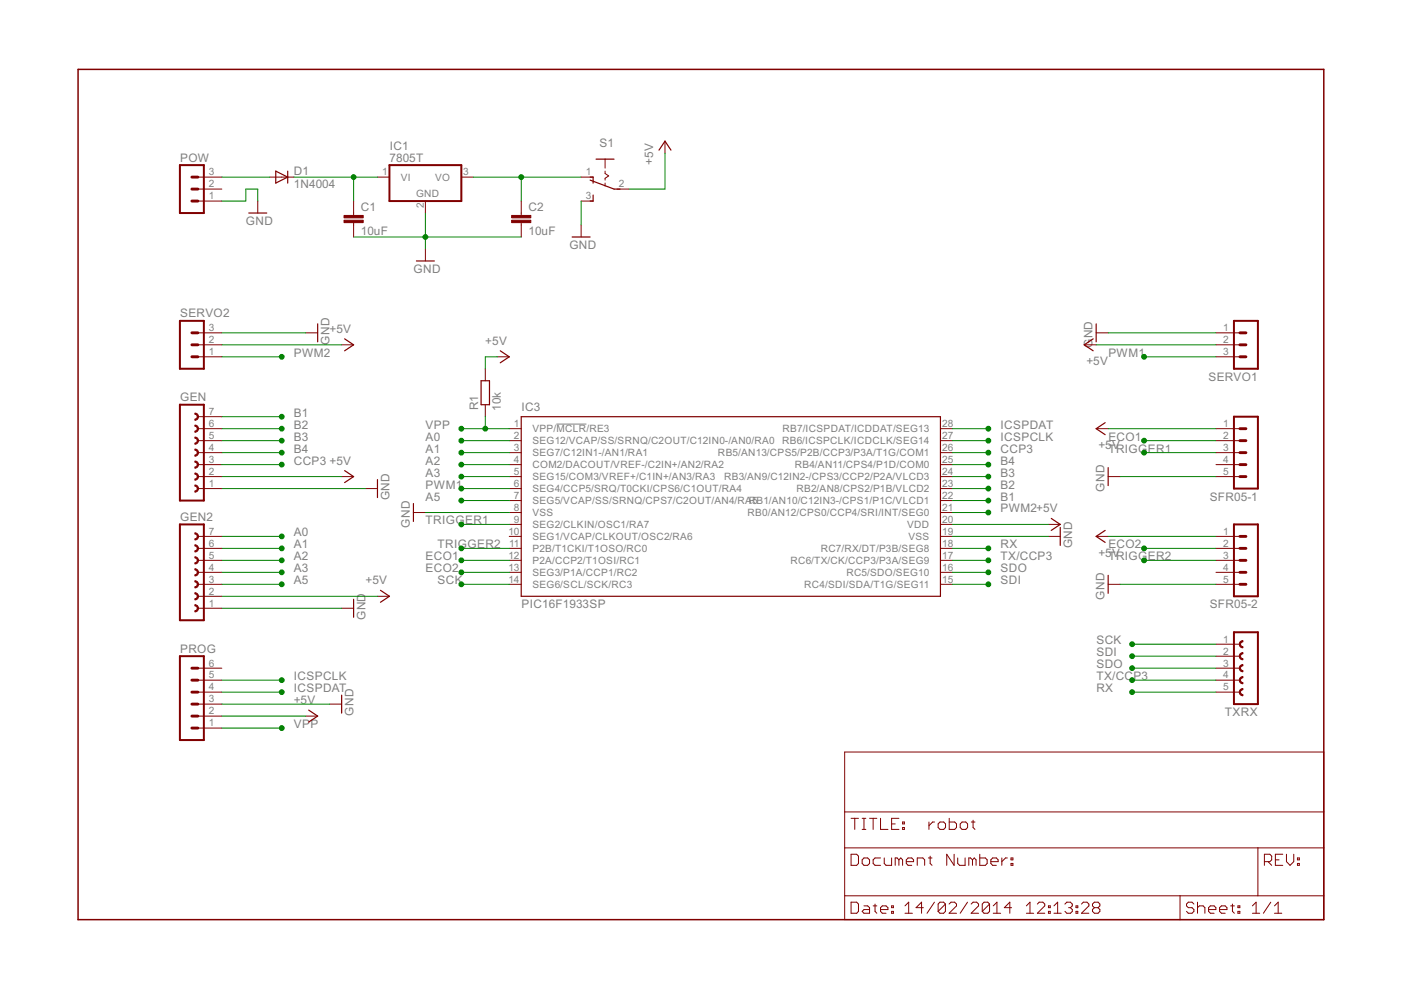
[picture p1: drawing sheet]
<svg xmlns="http://www.w3.org/2000/svg" width="297mm" height="210mm" viewBox="0 0 297 210" stroke-linecap="round" stroke-linejoin="round" font-family="sans-serif">
<path d="M118 89.9h6.3" fill="none" stroke="#808080" stroke-width=".21"/>
<g fill="none" stroke="#800000" stroke-width=".25">
<path d="M58.5 36.3l2.5 1.2-2.5 1.3zM61 36.3v2.5M125.1 38.2l5.1 1.9h1.3M125.1 37.5h.7v1.3M126.4 33.7h3.8M139.7 31.8l1.3-1.9 1.3 1.9M52.7 45.2h3.9M88.3 55.3h3.8M121.3 50.2h3.8M125.8 41.4v1.2h-.7M67.4 68.7v3.8M73.1 71.8l1.9 1.3-1.9 1.3"/>
<path d="M106.1 74.4l1.9 1.2-1.9 1.3M231.8 71.8l-1.9 1.3 1.9 1.3M232.4 68.7v3.8M73.1 99.8l1.9 1.2-1.9 1.3M102 80.7h1.8v5.1h-1.8zM110.5 88.3h88.9v38.1h-88.9zM234.3 89.6l-1.9 1.3 1.9 1.3M234.9 99.1v3.9M80 101.7v3.8M87.7 106.8v3.8M222.9 109.9l1.9 1.3-1.9 1.3M224.8 111.8v3.8"/>
<path d="M234.3 112.5l-1.9 1.2 1.9 1.3M75 127.1v3.8M80.7 125.2l1.9 1.2-1.9 1.3M234.9 122v3.8M65.4 150.6l2 1.2-2 1.3M72.4 147.4v3.8"/>
</g>
<g fill="none" stroke="#800000" stroke-width=".21">
<path d="M42 37.5h5M57.2 37.5h5.1M80 37.5h2.6M97.8 37.5h2.6M123.2 37.5h2.6M128.3 33.7v1.9M128.3 36.3v.5l.8 .5-.8 .5v.4M128.3 38.8v.7M141 29.9v2.6M42 42.6h5M42 40.1h5M54.7 42.6v2.6"/>
<path d="M75 42.6v3.1M75 47.2v3M90.2 42.6v2.6M90.2 52.8v2.5M110.5 42.6v3.1M110.5 47.2v3M123.2 42.6h2.6M123.2 47.7v2.5M130.8 40.1h2.6M42 75.6h5M42 73.1h5M42 70.6h5"/>
<path d="M64.8 70.6h2.6M72.4 73.1h2.6M102.9 78.2v2.5M105.4 75.6h2.6M229.9 73.1h2.5M232.4 70.6h2.5M257.8 75.6h5.1M257.8 73.1h5.1M257.8 70.6h5.1M42 90.9h5M42 93.4h5M42 96h5"/>
<path d="M42 98.5h5M42 88.3h5M102.9 85.8v2.5M108 90.9h2.5M108 93.4h2.5M108 96h2.5M108 98.5h2.5M199.4 90.9h2.5M199.4 93.4h2.5M199.4 96h2.5M199.4 98.5h2.5M232.4 90.9h2.5"/>
<path d="M257.8 90.9h5.1M257.8 93.4h5.1M257.8 96h5.1M257.8 98.5h5.1M42 101h5M42 103.6h5M42 113.7h5M42 116.3h5M42 118.8h5M72.4 101h2.6M77.5 103.6h2.5M87.7 108.7h2.5"/>
<path d="M108 101h2.5M108 103.6h2.5M108 106.1h2.5M108 108.7h2.5M108 111.2h2.5M108 113.7h2.5M108 116.3h2.5M108 118.8h2.5M199.4 101h2.5M199.4 103.6h2.5M199.4 106.1h2.5M199.4 108.7h2.5"/>
<path d="M199.4 111.2h2.5M199.4 113.7h2.5M199.4 116.3h2.5M199.4 118.8h2.5M222.2 111.2h2.6M222.2 113.7h2.6M232.4 113.7h2.5M234.9 101h2.6M257.8 101h5.1M257.8 113.7h5.1M257.8 116.3h5.1M257.8 118.8h5.1"/>
<path d="M42 121.3h5M42 123.9h5M42 129h5M42 126.4h5M72.4 129h2.6M80 126.4h2.6M108 121.3h2.5M108 123.9h2.5M199.4 121.3h2.5M199.4 123.9h2.5M234.9 123.9h2.6M257.8 121.3h5.1"/>
<path d="M257.8 123.9h5.1M257.8 136.6h5.1M257.8 139.1h5.1M42 154.4h5M42 151.8h5M42 149.3h5M42 146.7h5M42 144.2h5M42 141.7h5M64.8 151.8h2.6M69.9 149.3h2.5M179.1 159.4h101.6v35.6h-101.6z"/>
<path d="M257.8 146.7h5.1M257.8 144.2h5.1M257.8 141.7h5.1M179.1 179.8h101.6M179.1 172.1h101.6M180.4 173.5h1.6M181.2 173.5v2.4M182.8 173.5h.8M182.8 175.9h.8M183.2 173.5v2.4M184.4 173.5h1.5M185.1 173.5v2.4"/>
<path d="M186.7 173.5v2.4h1.6M189 174.7h.8M190.6 173.5h-1.6v2.4h1.6M191.4 175.5h.3v.4h-.3zM191.4 174.3h.3v.4h-.3zM197 174.3v1.6M198.1 174.3h-.4l-.7 .8M199.3 174.3h.8l.4 .4v.8l-.4 .4h-.8l-.4-.4v-.8zM201.3 173.5v2.4h1.1l.4-.4v-.8l-.4-.4h-1.1M203.6 174.7l.4-.4h.8l.3 .4v.8l-.3 .4h-.8l-.4-.4zM205.9 174.3h.8M206.3 173.9v1.6l.4 .4"/>
<path d="M266.7 179.8v10.1M179.1 189.9h101.6M180.4 181.1h1.2l.4 .4v1.6l-.4 .4h-1.2zM180.4 191.3h1.2l.4 .4v1.5l-.4 .4h-1.2zM183.2 192.1h.8l.4 .3v1.2h-1.2l-.4-.4 .4-.4h1.2M183.2 181.9h.8l.4 .4v.8l-.4 .4h-.8l-.4-.4v-.8zM185.1 192.1h.8M185.5 191.7v1.5l.4 .4M186.7 192.8h1.6v-.4l-.4-.3h-.8l-.4 .3v.8l.4 .4h.8M186.7 181.9h-1.2l-.4 .4v.8l.4 .4h1.2M187.5 181.9v1.2l.4 .4h1.1v-1.6M189 193.2h.4v.4h-.4z"/>
<path d="M189 192.1h.4v.3h-.4zM190.6 182.3l-.4-.4h-.4v1.6M190.6 182.3l.4-.4 .4 .4v1.2M190.6 182.3v1.2M191.9 193.6h1.5M191.9 192.1l.8-.8v2.3M192.2 182.7h1.5v-.4l-.4-.4h-.8l-.3 .4v.8l.3 .4h.8M194.5 183.5v-1.6h1.2l.3 .4v1.2M195.8 192.4h-1.6l1.2-1.1v2.3M196.8 181.9h.8M197.2 181.5v1.6l.4 .4M198.1 191.3l-1.5 2.3"/>
<path d="M200.4 191.7v1.5l-.3 .4h-.8l-.4-.4M200.4 191.7l-.3-.4h-.8l-.4 .4v1.5M200.4 191.7l-1.5 1.5M201.2 191.7l.4-.4h.8l.4 .4v.4l-1.6 1.5h1.6M202.3 181.1v2.4l-1.6-2.4v2.4M203.1 181.9v1.2l.4 .4h1.1v-1.6M205.1 191.3l-1.5 2.3M205.9 191.7l.4-.4h.8l.4 .4v.4l-1.6 1.5h1.6M206.2 182.3l-.4-.4h-.4v1.6M206.2 182.3v1.2M206.2 182.3l.4-.4 .3 .4v1.2M207.7 181.1v2.4h1.2l.4-.4v-.8l-.4-.4h-1.2"/>
<path d="M209.8 191.7v1.5l-.4 .4h-.8l-.3-.4M209.8 191.7l-.4-.4h-.8l-.3 .4v1.5M209.8 191.7l-1.5 1.5M210.1 182.7h1.5v-.4l-.4-.4h-.7l-.4 .4v.8l.4 .4h.7M210.6 193.6h1.6M210.6 192.1l.8-.8v2.3M212.4 181.9v1.6M213.6 181.9h-.4l-.8 .8M214.4 183.1h.4v.4h-.4zM214.4 181.9h.4v.4h-.4zM214.5 192.4h-1.6l1.2-1.1v2.3M217.6 193.6h1.6"/>
<path d="M217.6 192.1l.8-.8v2.3M219.9 191.7l.4-.4h.8l.4 .4v.4l-1.6 1.5h1.6M222.3 193.2h.4v.4h-.4zM222.3 192.1h.4v.3h-.4zM223.5 193.6h1.5M223.5 192.1l.7-.8v2.3M225.8 191.7l.4-.4h.7l.5 .4v.4l-.5 .3M226.6 192.4h.3M226.9 192.4l.5 .4v.4l-.5 .4h-.7l-.4-.4M228.1 193.2h.4v.4h-.4zM228.1 192.1h.4v.3h-.4zM229.3 191.7l.4-.4h.8l.4 .4v.4l-1.6 1.5h1.6"/>
<path d="M232 192.4l-.4 .4v.4l.4 .4h.8l.4-.4v-.4l-.4-.4M232 192.4l-.4-.3v-.4l.4-.4h.8l.4 .4v.4l-.4 .3M232 192.4h.8M250.2 189.9v5.1M253.1 191.7l-.4-.4h-.8l-.3 .4v.4l.3 .3h.8l.4 .4v.4l-.4 .4h-.8l-.3-.4M253.9 192.4l.4-.3h.8l.4 .3v1.2M253.9 191.3v2.3M256.2 192.8h1.6v-.4l-.4-.3h-.8l-.4 .3v.8l.4 .4h.8M258.6 192.8h1.5v-.4l-.3-.3h-.8l-.4 .3v.8l.4 .4h.8M260.9 192.1h.8M261.3 191.7v1.5l.4 .4M262.5 193.2h.4v.4h-.4z"/>
<path d="M262.5 192.1h.4v.3h-.4zM265.5 193.6h1.6M265.5 192.1l.8-.8v2.3M268.1 182.7h1.1l.4-.4v-.8l-.4-.4h-1.1v2.4M268.9 182.7l.7 .8M269.4 191.3l-1.5 2.3M270.2 193.6h1.6M270.2 192.1l.8-.8v2.3M270.4 182.3h.8M272 181.1h-1.6v2.4h1.6M272.8 181.1v1.6l.7 .8 .8-.8v-1.6M275.1 183.1h.4v.4h-.4z"/>
<path d="M275.1 181.9h.4v.4h-.4z"/>
</g>
<path d="M38.1 35h5.1v10.2h-5.1zM82.6 35h15.2v7.6h-15.2zM38.1 68h5.1v10.2h-5.1zM261.6 68h5.1v10.2h-5.1zM38.1 85.8h5.1v20.3h-5.1zM261.6 88.3h5.1v15.3h-5.1zM38.1 111.2h5.1v20.3h-5.1zM261.6 111.2h5.1v15.2h-5.1zM38.1 139.1h5.1v17.8h-5.1zM261.6 134h5.1v15.3h-5.1z" fill="none" stroke="#800000" stroke-width=".42"/>
<g fill="none" stroke="#800000" stroke-width=".61">
<path d="M40.7 37.5h1.3M40.7 40.1h1.3M40.7 42.6h1.3M40.7 70.6h1.3M40.7 73.1h1.3M40.7 75.6h1.3M262.9 70.6h1.3M262.9 73.1h1.3M262.9 75.6h1.3M262.9 96h1.3M262.9 93.4h1.3M262.9 90.9h1.3"/>
<path d="M262.9 98.5h1.3M262.9 101h1.3M262.9 118.8h1.3M262.9 116.3h1.3M262.9 113.7h1.3M262.9 123.9h1.3M262.9 121.3h1.3M40.7 149.3h1.3M40.7 151.8h1.3M40.7 154.4h1.3M40.7 144.2h1.3M40.7 146.7h1.3"/>
<path d="M40.7 141.7h1.3"/>
</g>
<g fill="#800000" stroke="#800000" stroke-width=".21">
<path d="M72.9 45.7h4.1v.5h-4.1z"/>
<path d="M72.9 46.7h4.1v.5h-4.1z"/>
<path d="M108.5 45.7h4v.5h-4z"/>
<path d="M108.5 46.7h4v.5h-4z"/>
</g>
<g fill="#800000" stroke="#800000" stroke-width=".21">
<path d="M263 141.1l.5-.2v.3a.51 .51 0 0 0-.5 .5 .51 .51 0 0 0 .5 .5v.2a.76 .76 0 0 1-.7-.4 .76 .76 0 0 1 .2-.9z" fill-rule="evenodd"/>
<path d="M263 138.6l.5-.2v.2a.51 .51 0 0 0-.5 .5 .51 .51 0 0 0 .5 .5v.3a.76 .76 0 0 1-.7-.5 .76 .76 0 0 1 .2-.8z" fill-rule="evenodd"/>
<path d="M263 136l.5-.2v.3a.51 .51 0 0 0-.5 .5 .51 .51 0 0 0 .5 .5v.3a.76 .76 0 0 1-.7-.5 .76 .76 0 0 1 .2-.9z" fill-rule="evenodd"/>
<path d="M263 146.2l.5-.2v.2a.51 .51 0 0 0-.5 .5 .51 .51 0 0 0 .5 .6v.2a.76 .76 0 0 1-.7-.5 .76 .76 0 0 1 .2-.8z" fill-rule="evenodd"/>
<path d="M263 143.7l.5-.3v.3a.51 .51 0 0 0-.5 .5 .51 .51 0 0 0 .5 .5v.3a.76 .76 0 0 1-.7-.5 .76 .76 0 0 1 .2-.8z" fill-rule="evenodd"/>
<path d="M41.3 97.7a.76 .76 0 0 1 .8 .8 .76 .76 0 0 1-.8 .8v-.3a.51 .51 0 0 0 .5-.5 .51 .51 0 0 0-.5-.5z" fill-rule="evenodd"/>
<path d="M41.3 100.3a.76 .76 0 0 1 .8 .7 .76 .76 0 0 1-.8 .8v-.2a.51 .51 0 0 0 .5-.6 .51 .51 0 0 0-.5-.5z" fill-rule="evenodd"/>
<path d="M41.3 102.8a.76 .76 0 0 1 .8 .8 .76 .76 0 0 1-.8 .8v-.3a.51 .51 0 0 0 .5-.5 .51 .51 0 0 0-.5-.5z" fill-rule="evenodd"/>
<path d="M41.3 92.7a.76 .76 0 0 1 .8 .7 .76 .76 0 0 1-.8 .8v-.3a.51 .51 0 0 0 .5-.5 .51 .51 0 0 0-.5-.5z" fill-rule="evenodd"/>
<path d="M41.3 95.2a.76 .76 0 0 1 .8 .8 .76 .76 0 0 1-.8 .7v-.2a.51 .51 0 0 0 .5-.5 .51 .51 0 0 0-.5-.5z" fill-rule="evenodd"/>
<path d="M41.3 90.1a.76 .76 0 0 1 .8 .8 .76 .76 0 0 1-.8 .8v-.3a.51 .51 0 0 0 .5-.5 .51 .51 0 0 0-.5-.5z" fill-rule="evenodd"/>
<path d="M41.3 87.6a.76 .76 0 0 1 .8 .7 .76 .76 0 0 1-.8 .8v-.2a.51 .51 0 0 0 .5-.6 .51 .51 0 0 0-.5-.5z" fill-rule="evenodd"/>
<path d="M41.3 123.1a.76 .76 0 0 1 .8 .8 .76 .76 0 0 1-.8 .8v-.3a.51 .51 0 0 0 .5-.5 .51 .51 0 0 0-.5-.5z" fill-rule="evenodd"/>
<path d="M41.3 125.7a.76 .76 0 0 1 .8 .7 .76 .76 0 0 1-.8 .8v-.3a.51 .51 0 0 0 .5-.5 .51 .51 0 0 0-.5-.5z" fill-rule="evenodd"/>
<path d="M41.3 128.2a.76 .76 0 0 1 .8 .8 .76 .76 0 0 1-.8 .7v-.2a.51 .51 0 0 0 .5-.5 .51 .51 0 0 0-.5-.5z" fill-rule="evenodd"/>
<path d="M41.3 118a.76 .76 0 0 1 .8 .8 .76 .76 0 0 1-.8 .8v-.3a.51 .51 0 0 0 .5-.5 .51 .51 0 0 0-.5-.5z" fill-rule="evenodd"/>
<path d="M41.3 120.6a.76 .76 0 0 1 .8 .7 .76 .76 0 0 1-.8 .8v-.2a.51 .51 0 0 0 .5-.6 .51 .51 0 0 0-.5-.5z" fill-rule="evenodd"/>
<path d="M41.3 115.5a.76 .76 0 0 1 .8 .8 .76 .76 0 0 1-.8 .7v-.2a.51 .51 0 0 0 .5-.5 .51 .51 0 0 0-.5-.5z" fill-rule="evenodd"/>
<path d="M41.3 113a.76 .76 0 0 1 .8 .7 .76 .76 0 0 1-.8 .8v-.3a.51 .51 0 0 0 .5-.5 .51 .51 0 0 0-.5-.5z" fill-rule="evenodd"/>
</g>
<path d="M16.6 14.7h264.1v180.3h-264.1z" fill="none" stroke="#800000" stroke-width=".32"/>
<g fill="none" stroke="#008000" stroke-width=".21">
<path d="M47 37.5h10.2M62.3 37.5h17.7M75 37.5v5.1M100.4 37.5h22.8M110.5 37.5v5.1M141 32.5v7.6h-7.6M47 42.6h5.1v-2.5h2.6v2.5M75 50.2h35.5M90.2 45.2v7.6M123.2 42.6v5.1M47 70.6h17.8M47 73.1h25.4"/>
<path d="M47 75.6h12.7M105.4 75.6h-2.5v2.6M232.4 73.1h25.4M234.9 70.6h22.9M242.6 75.6h15.2M47 90.9h12.7M47 88.3h12.7M47 93.4h12.7M47 98.5h12.7M47 96h12.7M97.8 90.9h10.2M97.8 93.4h10.2"/>
<path d="M97.8 98.5h10.2M97.8 96h10.2M102.9 88.3v2.6M201.9 90.9h7.6M201.9 93.4h7.6M201.9 98.5h7.6M201.9 96h7.6M234.9 90.9h22.9M242.6 93.4h15.2M242.6 96h15.2M47 113.7h12.7M47 101h25.4"/>
<path d="M47 103.6h30.5M47 118.8h12.7M47 116.3h12.7M90.2 108.7h17.8M97.8 101h10.2M97.8 103.6h10.2M97.8 111.2h10.2M97.8 118.8h10.2M97.8 116.3h10.2M97.8 106.1h10.2M201.9 113.7h20.3M201.9 108.7h7.6"/>
<path d="M201.9 101h7.6M201.9 103.6h7.6M201.9 111.2h20.3M201.9 118.8h7.6M201.9 116.3h7.6M201.9 106.1h7.6M234.9 113.7h22.9M237.5 101h20.3M242.6 118.8h15.2M242.6 116.3h15.2M47 123.9h12.7M47 129h25.4"/>
<path d="M47 126.4h33M47 121.3h12.7M97.8 123.9h10.2M97.8 121.3h10.2M201.9 123.9h7.6M201.9 121.3h7.6M237.5 123.9h20.3M240 136.6h17.8M240 139.1h17.8M47 149.3h22.9M47 151.8h17.8M47 144.2h12.7"/>
<path d="M47 146.7h12.7M47 154.4h12.7M240 144.2h17.8M240 146.7h17.8M240 141.7h17.8"/>
</g>
<g fill="#008000" stroke="#008000" stroke-width=".21">
<circle cx="90.2" cy="50.2" r=".51"/>
<circle cx="75" cy="37.5" r=".51"/>
<circle cx="97.8" cy="103.6" r=".51"/>
<circle cx="242.6" cy="75.6" r=".51"/>
<circle cx="242.6" cy="118.8" r=".51"/>
<circle cx="97.8" cy="116.3" r=".51"/>
<circle cx="209.5" cy="106.1" r=".51"/>
<circle cx="59.7" cy="88.3" r=".51"/>
<circle cx="209.5" cy="108.7" r=".51"/>
<circle cx="59.7" cy="75.6" r=".51"/>
<circle cx="209.5" cy="103.6" r=".51"/>
<circle cx="59.7" cy="90.9" r=".51"/>
<circle cx="209.5" cy="101" r=".51"/>
<circle cx="59.7" cy="93.4" r=".51"/>
<circle cx="209.5" cy="98.5" r=".51"/>
<circle cx="59.7" cy="96" r=".51"/>
<circle cx="209.5" cy="96" r=".51"/>
<circle cx="59.7" cy="98.5" r=".51"/>
<circle cx="209.5" cy="93.4" r=".51"/>
<circle cx="59.7" cy="144.2" r=".51"/>
<circle cx="209.5" cy="90.9" r=".51"/>
<circle cx="59.7" cy="146.7" r=".51"/>
<circle cx="242.6" cy="96" r=".51"/>
<circle cx="97.8" cy="111.2" r=".51"/>
<circle cx="97.8" cy="118.8" r=".51"/>
<circle cx="242.6" cy="93.4" r=".51"/>
<circle cx="97.8" cy="121.3" r=".51"/>
<circle cx="242.6" cy="116.3" r=".51"/>
<circle cx="97.8" cy="123.9" r=".51"/>
<circle cx="240" cy="136.6" r=".51"/>
<circle cx="209.5" cy="123.9" r=".51"/>
<circle cx="240" cy="139.1" r=".51"/>
<circle cx="209.5" cy="121.3" r=".51"/>
<circle cx="240" cy="141.7" r=".51"/>
<circle cx="209.5" cy="116.3" r=".51"/>
<circle cx="240" cy="146.7" r=".51"/>
<circle cx="59.7" cy="154.4" r=".51"/>
<circle cx="97.8" cy="90.9" r=".51"/>
<circle cx="102.9" cy="90.9" r=".51"/>
<circle cx="209.5" cy="118.8" r=".51"/>
<circle cx="240" cy="144.2" r=".51"/>
<circle cx="110.5" cy="37.5" r=".51"/>
<circle cx="97.8" cy="93.4" r=".51"/>
<circle cx="59.7" cy="113.7" r=".51"/>
<circle cx="97.8" cy="96" r=".51"/>
<circle cx="59.7" cy="116.3" r=".51"/>
<circle cx="97.8" cy="98.5" r=".51"/>
<circle cx="59.7" cy="118.8" r=".51"/>
<circle cx="97.8" cy="101" r=".51"/>
<circle cx="59.7" cy="121.3" r=".51"/>
<circle cx="97.8" cy="106.1" r=".51"/>
<circle cx="59.7" cy="123.9" r=".51"/>
</g>
<g font-size="2.8" fill="#808080">
<text x="38.2" y="34.3">POW</text>
<text x="82.6" y="34.4">7805T</text>
<text x="82.6" y="31.8">IC1</text>
<text x="127.1" y="31.2">S1</text>
<text x="138.5" y="35" transform="rotate(-90 138.5 35)">+5V</text>
<text x="62.3" y="39.9">1N4004</text>
<text x="62.3" y="37.1">D1</text>
<text x="52.1" y="47.7">GND</text>
<text x="76.5" y="44.8">C1</text>
<text x="112.1" y="44.8">C2</text>
<text x="76.5" y="49.9">10uF</text>
<text x="112" y="49.9">10uF</text>
<text x="120.7" y="52.8">GND</text>
<text x="87.7" y="57.9">GND</text>
<text x="38.2" y="67.3">SERVO2</text>
<text x="69.9" y="70.6">+5V</text>
<text x="62.3" y="75.6">PWM2</text>
<text x="69.9" y="73.1" transform="rotate(-90 69.9 73.1)">GND</text>
<text x="102.9" y="73.1">+5V</text>
<text x="230.3" y="77.4">+5V</text>
<text x="231.7" y="73.8" transform="rotate(-90 231.7 73.8)">GND</text>
<text x="235" y="75.6">PWM1</text>
<text x="256.2" y="80.7">SERVO1</text>
<text x="38.2" y="85">GEN</text>
<text x="62.3" y="88.3">B1</text>
<text x="101.4" y="87" transform="rotate(-90 101.4 87)">R1</text>
<text x="106.2" y="87.1" transform="rotate(-90 106.2 87.1)">10k</text>
<text x="110.6" y="87.1">IC3</text>
<text x="62.3" y="90.9">B2</text>
<text x="62.3" y="93.4">B3</text>
<text x="62.3" y="96">B4</text>
<text x="90.2" y="90.9">VPP</text>
<text x="90.2" y="93.4">A0</text>
<text x="90.2" y="96">A1</text>
<text x="212.1" y="96">CCP3</text>
<text x="212.1" y="93.4">ICSPCLK</text>
<text x="212.1" y="90.9">ICSPDAT</text>
<text x="232.9" y="95.2">+5V</text>
<text x="235" y="96">TRIGGER1</text>
<text x="235" y="93.4">ECO1</text>
<text x="62.3" y="98.5">CCP3 +5V</text>
<text x="90.2" y="98.5">A2</text>
<text x="90.2" y="101">A3</text>
<text x="212.1" y="101">B3</text>
<text x="212.1" y="98.5">B4</text>
<text x="82.6" y="106.1" transform="rotate(-90 82.6 106.1)">GND</text>
<text x="90.2" y="103.6">PWM1</text>
<text x="90.2" y="106.1">A5</text>
<text x="212.1" y="106.1">B1</text>
<text x="212.1" y="103.6">B2</text>
<text x="234.2" y="104.3" transform="rotate(-90 234.2 104.3)">GND</text>
<text x="256.5" y="106.1">SFR05-1</text>
<text x="38.2" y="110.4">GEN2</text>
<text x="62.3" y="113.7">A0</text>
<text x="86.9" y="111.9" transform="rotate(-90 86.9 111.9)">GND</text>
<text x="90.2" y="111.2">TRIGGER1</text>
<text x="212.1" y="108.7">PWM2+5V</text>
<text x="62.3" y="116.3">A1</text>
<text x="62.3" y="118.8">A2</text>
<text x="90.2" y="118.8">ECO1</text>
<text x="92.8" y="116.3">TRIGGER2</text>
<text x="212.1" y="116.3">RX</text>
<text x="212.1" y="118.8">TX/CCP3</text>
<text x="227.3" y="116.2" transform="rotate(-90 227.3 116.2)">GND</text>
<text x="232.9" y="118.1">+5V</text>
<text x="235" y="118.8">TRIGGER2</text>
<text x="235" y="116.3">ECO2</text>
<text x="62.3" y="121.4">A3</text>
<text x="62.3" y="123.9">A5</text>
<text x="77.5" y="123.9">+5V</text>
<text x="90.2" y="121.4">ECO2</text>
<text x="92.8" y="123.9">SCK</text>
<text x="212.1" y="123.9">SDI</text>
<text x="212.1" y="121.4">SDO</text>
<text x="77.5" y="131.5" transform="rotate(-90 77.5 131.5)">GND</text>
<text x="110.6" y="129">PIC16F1933SP</text>
<text x="234.2" y="127.1" transform="rotate(-90 234.2 127.1)">GND</text>
<text x="256.5" y="129">SFR05-2</text>
<text x="232.5" y="136.6">SCK</text>
<text x="38.2" y="138.4">PROG</text>
<text x="232.5" y="139.1">SDI</text>
<text x="232.5" y="141.7">SDO</text>
<text x="62.3" y="149.3">+5V</text>
<text x="62.3" y="144.2">ICSPCLK</text>
<text x="62.3" y="146.7">ICSPDAT</text>
<text x="232.5" y="146.7">RX</text>
<text x="232.5" y="144.2">TX/CCP3</text>
<text x="62.3" y="154.4">VPP</text>
<text x="75" y="151.8" transform="rotate(-90 75 151.8)">GND</text>
<text x="259.7" y="151.8">TXRX</text>
</g>
<g font-size="2.4" fill="#808080">
<text x="44.3" y="39.7">2</text>
<text x="44.3" y="37.2">3</text>
<text x="81" y="37.2">1</text>
<text x="85" y="38.3">VI</text>
<text x="88.2" y="41.9">GND</text>
<text x="92.3" y="38.3">VO</text>
<text x="98.2" y="37.2">3</text>
<text x="124.2" y="37.2">1</text>
<text x="131.2" y="39.7">2</text>
<text x="44.3" y="42.3">1</text>
<text x="89.8" y="44.2" transform="rotate(-90 89.8 44.2)">2</text>
<text x="124.2" y="42.3">3</text>
<text x="44.3" y="70.2">3</text>
<text x="259.4" y="70.2">1</text>
<text x="44.3" y="75.3">1</text>
<text x="44.3" y="72.8">2</text>
<text x="259.4" y="72.8">2</text>
<text x="259.4" y="75.3">3</text>
<text x="44.3" y="88">7</text>
<text x="44.3" y="95.6">4</text>
<text x="44.3" y="93.1">5</text>
<text x="44.3" y="90.5">6</text>
<text x="109" y="90.5">1</text>
<text x="109" y="93.1">2</text>
<text x="109" y="95.6">3</text>
<text x="112.9" y="91.6">VPP/MCLR/RE3</text>
<text x="112.9" y="94.2">SEG12/VCAP/SS/SRNQ/C2OUT/C12IN0-/AN0/RA0 RB6/ICSPCLK/ICDCLK/SEG14</text>
<text x="165.9" y="91.6">RB7/ICSPDAT/ICDDAT/SEG13</text>
<text x="199.8" y="95.6">26</text>
<text x="199.8" y="93.1">27</text>
<text x="199.8" y="90.5">28</text>
<text x="259.4" y="90.5">1</text>
<text x="259.4" y="93.1">2</text>
<text x="259.4" y="95.6">3</text>
<text x="44.3" y="100.7">2</text>
<text x="44.3" y="98.1">3</text>
<text x="109" y="98.1">4</text>
<text x="109" y="100.7">5</text>
<text x="112.9" y="96.7">SEG7/C12IN1-/AN1/RA1</text>
<text x="112.9" y="99.3">COM2/DACOUT/VREF-/C2IN+/AN2/RA2</text>
<text x="112.9" y="101.8">SEG15/COM3/VREF+/C1IN+/AN3/RA3</text>
<text x="152.2" y="96.7">RB5/AN13/CPS5/P2B/CCP3/P3A/T1G/COM1</text>
<text x="153.5" y="101.8">RB3/AN9/C12IN2-/CPS3/CCP2/P2A/VLCD3</text>
<text x="168.5" y="99.3">RB4/AN11/CPS4/P1D/COM0</text>
<text x="199.8" y="100.7">24</text>
<text x="199.8" y="98.1">25</text>
<text x="259.4" y="98.1">4</text>
<text x="259.4" y="100.7">5</text>
<text x="44.3" y="103.2">1</text>
<text x="109" y="103.2">6</text>
<text x="109" y="105.8">7</text>
<text x="112.9" y="104.3">SEG4/CCP5/SRQ/T0CKI/CPS6/C1OUT/RA4</text>
<text x="112.9" y="106.9">SEG5/VCAP/SS/SRNQ/CPS7/C2OUT/AN4/RAR5B1/AN10/C12IN3-/CPS1/P1C/VLCD1</text>
<text x="168.9" y="104.3">RB2/AN8/CPS2/P1B/VLCD2</text>
<text x="199.8" y="105.8">22</text>
<text x="199.8" y="103.2">23</text>
<text x="44.3" y="113.4">7</text>
<text x="107.8" y="113.4">10</text>
<text x="109" y="108.3">8</text>
<text x="109" y="110.8">9</text>
<text x="112.9" y="109.4">VSS</text>
<text x="112.9" y="112">SEG2/CLKIN/OSC1/RA7</text>
<text x="158.5" y="109.4">RB0/AN12/CPS0/CCP4/SRI/INT/SEG0</text>
<text x="192.3" y="112">VDD</text>
<text x="199.8" y="113.4">19</text>
<text x="199.8" y="110.8">20</text>
<text x="199.8" y="108.3">21</text>
<text x="259.4" y="113.4">1</text>
<text x="44.3" y="118.5">5</text>
<text x="44.3" y="115.9">6</text>
<text x="107.8" y="118.5">12</text>
<text x="107.9" y="115.9">11</text>
<text x="112.9" y="114.5">SEG1/VCAP/CLKOUT/OSC2/RA6</text>
<text x="112.9" y="117">P2B/T1CKI/T1OSO/RC0</text>
<text x="112.9" y="119.6">P2A/CCP2/T1OSI/RC1</text>
<text x="167.6" y="119.6">RC6/TX/CK/CCP3/P3A/SEG9</text>
<text x="174" y="117">RC7/RX/DT/P3B/SEG8</text>
<text x="192.6" y="114.5">VSS</text>
<text x="199.8" y="118.5">17</text>
<text x="199.8" y="115.9">18</text>
<text x="259.4" y="115.9">2</text>
<text x="259.4" y="118.5">3</text>
<text x="44.3" y="123.5">3</text>
<text x="44.3" y="121">4</text>
<text x="107.8" y="121">13</text>
<text x="107.8" y="123.5">14</text>
<text x="112.9" y="122.1">SEG3/P1A/CCP1/RC2</text>
<text x="112.9" y="124.7">SEG6/SCL/SCK/RC3</text>
<text x="170.5" y="124.7">RC4/SDI/SDA/T1G/SEG11</text>
<text x="179.4" y="122.1">RC5/SDO/SEG10</text>
<text x="199.8" y="123.5">15</text>
<text x="199.8" y="121">16</text>
<text x="259.4" y="121">4</text>
<text x="259.4" y="123.5">5</text>
<text x="44.3" y="128.6">1</text>
<text x="44.3" y="126.1">2</text>
<text x="259.4" y="136.2">1</text>
<text x="44.3" y="143.9">5</text>
<text x="44.3" y="141.3">6</text>
<text x="259.4" y="138.8">2</text>
<text x="259.4" y="141.3">3</text>
<text x="259.4" y="143.9">4</text>
<text x="44.3" y="148.9">3</text>
<text x="44.3" y="146.4">4</text>
<text x="259.4" y="146.4">5</text>
<text x="44.3" y="154">1</text>
<text x="44.3" y="151.5">2</text>
</g>
</svg>
